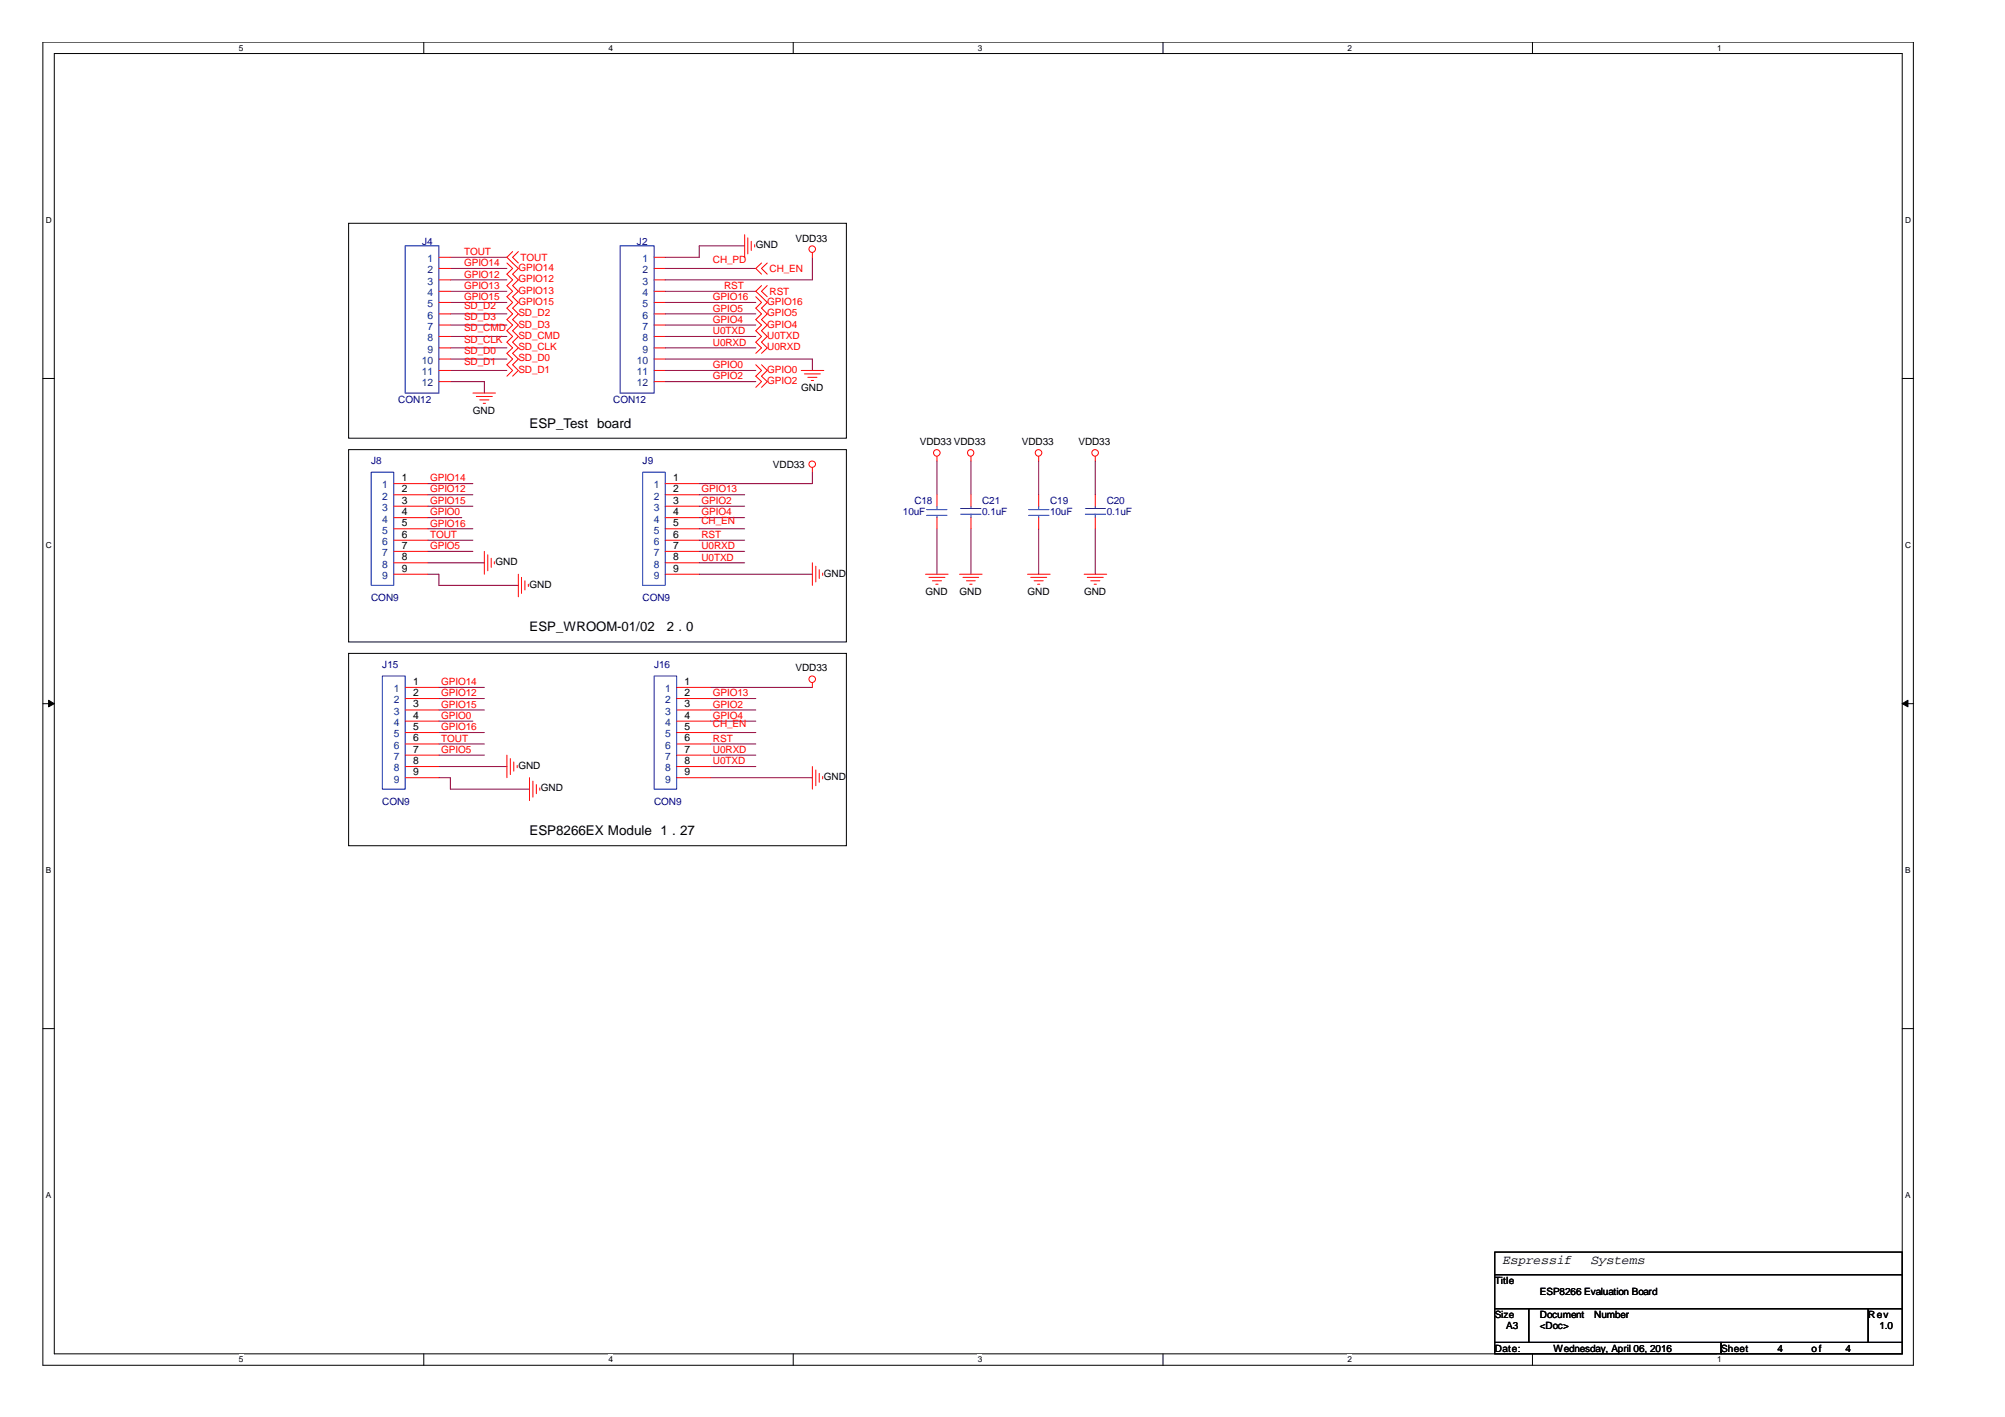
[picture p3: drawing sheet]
<svg xmlns="http://www.w3.org/2000/svg" width="297mm" height="210mm" viewBox="0 0 297 210" stroke-linecap="round" stroke-linejoin="round" font-family="sans-serif">
<path d="M6.3 6.2h277.2v196h-277.2zM8 7.9h273.8v192.6h-273.8z" fill="none" stroke="#000" stroke-width=".15"/>
<g fill="#fff">
<path d="M35.4 6.4h.6v1.4h-.6z"/>
<path d="M35.4 200.7h.6v1.4h-.6z"/>
</g>
<path d="M62.8 6.2v1.7M62.8 200.5v1.7" fill="none" stroke="#000" stroke-width=".15"/>
<g fill="#fff">
<path d="M90.1 6.4h.7v1.4h-.7z"/>
<path d="M90.1 200.7h.7v1.4h-.7z"/>
</g>
<path d="M117.5 6.2v1.7M117.5 200.5v1.7" fill="none" stroke="#000" stroke-width=".15"/>
<g fill="#fff">
<path d="M144.9 6.4h.6v1.4h-.6z"/>
<path d="M144.9 200.7h.6v1.4h-.6z"/>
</g>
<path d="M172.3 6.2v1.7M172.3 200.5v1.7" fill="none" stroke="#000" stroke-width=".15"/>
<g fill="#fff">
<path d="M199.6 6.4h.7v1.4h-.7z"/>
<path d="M199.6 200.7h.7v1.4h-.7z"/>
</g>
<path d="M227 6.2v1.7M227 200.5v1.7" fill="none" stroke="#000" stroke-width=".15"/>
<g fill="#fff">
<path d="M254.4 6.4h.6v1.4h-.6z"/>
<path d="M254.4 200.7h.6v1.4h-.6z"/>
<path d="M6.8 31.9h.8v1.4h-.8z"/>
<path d="M282.2 31.9h.9v1.4h-.9z"/>
<path d="M6.8 80.1h.8v1.4h-.8z"/>
<path d="M282.2 80.1h.9v1.4h-.9z"/>
</g>
<path d="M6.3 56.1h1.7M281.8 56.1h1.7" fill="none" stroke="#000" stroke-width=".15"/>
<g fill="#fff">
<path d="M6.8 128.2h.7v1.4h-.7z"/>
<path d="M282.2 128.2h.8v1.4h-.8z"/>
</g>
<path d="M6.3 104.2h1.7M281.8 104.2h1.7" fill="none" stroke="#000" stroke-width=".15"/>
<g fill="#000" stroke="#000" stroke-width=".15">
<path d="M7.2 103.7l.8 .5-.8 .5z" fill-rule="evenodd"/>
<path d="M281.8 104.2l.9-.5v1z" fill-rule="evenodd"/>
</g>
<g fill="#fff">
<path d="M6.8 176.4h.7v1.4h-.7z"/>
<path d="M282.2 176.4h.8v1.4h-.8z"/>
</g>
<path d="M51.6 33.1h73.8v31.8h-73.8zM51.6 66.6h73.8v28.5h-73.8zM51.6 96.8h73.8v28.5h-73.8zM6.3 152.4h1.7M281.8 152.4h1.7M221.4 185.5h60.4v3.3h-60.4zM221.4 188.8h60.4v5.1h-60.4zM221.4 193.9h5.1v5h-5.1zM221.4 198.9h33.6v1.6h-33.6zM226.5 193.9h50.3v5h-50.3zM255 198.9h26.8v1.6h-26.8zM276.8 193.9h5v5h-5z" fill="none" stroke="#000" stroke-width=".15"/>
<g fill="none" stroke="#800040" stroke-width=".15">
<path d="M66.7 38.1h8.4M66.7 39.8h8.4M98.6 39.8h13.4M110.3 36.4h-6.7v1.7h-5M120.4 38.1v3.4h-21.8M66.7 41.5h8.4M66.7 43.2h8.4M66.7 44.8h8.4M66.7 56.5h5.1v1.7M66.7 54.9h8.4M66.7 53.2h8.4M66.7 48.1h8.4"/>
<path d="M66.7 46.5h8.4M66.7 49.8h8.4M66.7 51.5h8.4M98.6 53.2h21.8v1.7M98.6 43.2h13.4M98.6 44.8h13.4M98.6 56.5h13.4M98.6 54.9h13.4M98.6 48.1h13.4M98.6 46.5h13.4M98.6 49.8h13.4M98.6 51.5h13.4"/>
<path d="M63.4 71.6h6.7M63.4 73.3h6.7M63.4 75h6.7M63.4 76.7h5M63.4 78.3h6.7M103.6 73.3h6.7M103.6 75h6.7M103.6 76.7h6.7M103.6 78.3h6.7M120.4 69.9v1.7h-16.8M138.8 68.3v5M138.8 78.3v6.8"/>
<path d="M143.8 68.3v5M143.8 78.3v6.8M153.9 68.3v5M153.9 78.3v6.8M162.3 68.3v5M162.3 78.3v6.8M63.4 80h6.7M63.4 81.7h6.7M63.4 83.4h8.4M63.4 85.1h1.6v1.6h11.8M103.6 80h6.7M103.6 81.7h6.7"/>
<path d="M103.6 83.4h6.7M103.6 85.1h16.8M65 110.2h6.8M65 111.9h6.8M65 113.6h10.1M65 115.2h1.7v1.7h11.7M65 101.8h6.8M65 103.5h6.8M65 105.2h6.8M65 106.8h5.1M65 108.5h6.8M105.3 110.2h6.7"/>
<path d="M105.3 111.9h6.7M105.3 113.6h6.7M105.3 115.2h15.1M105.3 101.8h15.1M105.3 103.5h6.7M105.3 105.2h6.7M105.3 106.8h6.7M105.3 108.5h6.7"/>
</g>
<g fill="none" stroke="#f00" stroke-width=".15">
<path d="M65 38.1h1.7M65 39.8h1.7M75.1 39l.8 .8-.8 .8 .8 .9-.8 .8 .8 .9-.8 .8 .8 .8-.8 .8 .8 .9-.8 .8 .8 .8-.8 .9 .8 .8-.8 .9 .8 .8-.8 .8 .8 .9-.8 .8 .8 .9-.8 .8M75.9 37.3l-.8 .8 1.7 1.7-.9 .8 .9 .9-.9 .8 .9 .9-.9 .8 .9 .8-.9 .8 .9 .9-.9 .8 .9 .8-.9 .9 .9 .8-.9 .9 .9 .8-.9 .8 .9 .9-.9 .8 .9 .9-.9 .8M76.8 37.3l-.9 .8 .9 .9M96.9 38.1h1.7M96.9 39.8h1.7M110.3 34.8v3.3M110.8 35.2v2.4M111.3 35.7v1.4M111.8 36.3v.3M112.8 39l-.8 .8 .8 .8"/>
<path d="M113.7 39l-.9 .8 .9 .8M120.4 37.4v.7M65 54.9h1.7M65 41.5h1.7M65 43.2h1.7M65 44.8h1.7M65 46.5h1.7M65 48.1h1.7M65 49.8h1.7M65 51.5h1.7M65 53.2h1.7M65 56.5h1.7"/>
<path d="M70.1 58.2h3.3M70.6 58.7h2.3M71.1 59.2h1.3M71.6 59.7h.3M96.9 54.9h1.7M96.9 41.5h1.7M96.9 43.2h1.7M96.9 44.8h1.7M96.9 46.5h1.7M96.9 48.1h1.7M96.9 49.8h1.7M96.9 51.5h1.7"/>
<path d="M96.9 53.2h1.7M96.9 56.5h1.7M112 54l.8 .9-.8 .8 .8 .8-.8 .9M112 44l.8 .8-.8 .8 .8 .9-.8 .8 .8 .8-.8 .9 .8 .8-.8 .9 .8 .8-.8 .8M112.8 54l.9 .9-.9 .8 .9 .8-.9 .9M112.8 42.3l-.8 .9 1.7 1.6-.9 .8 .9 .9-.9 .8 .9 .8-.9 .9 .9 .8-.9 .9 .9 .8-.9 .8M113.7 42.3l-.9 .9 .9 .8M118.7 54.9h3.3M119.2 55.4h2.3M119.7 55.9h1.3M120.2 56.4h.3M58.3 71.6h5.1"/>
<path d="M58.3 73.3h5.1M58.3 75h5.1M58.3 76.7h5.1M58.3 78.3h5.1M98.6 71.6h5M98.6 73.3h5M98.6 75h5M98.6 76.7h5M98.6 78.3h5M120.4 69.3v.6M138.8 67.6v.7M138.8 73.3v1.7"/>
<path d="M138.8 76.7v1.6M143.8 67.6v.7M143.8 73.3v1.7M143.8 76.7v1.6M153.9 67.6v.7M153.9 73.3v1.7M153.9 76.7v1.6M162.3 67.6v.7M162.3 73.3v1.7M162.3 76.7v1.6M58.3 85.1h5.1M58.3 80h5.1"/>
<path d="M58.3 81.7h5.1M58.3 83.4h5.1M71.8 81.7v3.4M72.3 82.2v2.4M72.8 82.7v1.3M73.2 83.2v.3M76.8 85.1v3.3M77.3 85.5v2.4M77.8 86v1.4M78.3 86.5v.4M98.6 85.1h5M98.6 80h5"/>
<path d="M98.6 81.7h5M98.6 83.4h5M120.4 83.4v3.3M120.9 83.9v2.3M121.4 84.4v1.3M121.9 84.9v.3M137.1 85.1h3.4M137.6 85.5h2.4M138.1 86h1.4M138.6 86.5h.4M142.2 85.1h3.3M142.7 85.5h2.3"/>
<path d="M143.2 86h1.3M143.7 86.5h.3M152.2 85.1h3.4M152.7 85.5h2.4M153.2 86h1.4M153.7 86.5h.4M160.6 85.1h3.4M161.1 85.5h2.3M161.6 86h1.3M162.1 86.5h.3M60 101.8h5M60 103.5h5"/>
<path d="M60 105.2h5M60 106.8h5M60 108.5h5M60 110.2h5M60 111.9h5M60 113.6h5M60 115.2h5M75.1 111.9v3.3M75.6 112.4v2.3M76.1 112.9v1.3M76.6 113.4v.3M78.4 115.2v3.4"/>
<path d="M79 115.7v2.4M79.5 116.2v1.4M80 116.7v.4M100.2 101.8h5.1M100.2 103.5h5.1M100.2 105.2h5.1M100.2 106.8h5.1M100.2 108.5h5.1M100.2 110.2h5.1M100.2 111.9h5.1M100.2 113.6h5.1M100.2 115.2h5.1"/>
<path d="M120.4 101.1v.7M120.4 113.6v3.3M120.9 114.1v2.3M121.4 114.6v1.3M121.9 115v.4"/>
<circle cx="120.3" cy="36.9" r=".49"/>
<circle cx="120.3" cy="68.8" r=".48"/>
<circle cx="138.8" cy="67.1" r=".49"/>
<circle cx="143.8" cy="67.1" r=".48"/>
<circle cx="153.9" cy="67.1" r=".49"/>
<circle cx="162.2" cy="67.1" r=".49"/>
<circle cx="120.3" cy="100.6" r=".49"/>
</g>
<g fill="none" stroke="#00f" stroke-width=".15">
<path d="M60 36.4h5v21.8h-5zM91.9 36.4h5v21.8h-5zM55 69.9h3.3v16.8h-3.3zM95.2 69.9h3.4v16.8h-3.4zM137.3 75.5h3M137.3 76.3h3M138.8 75v.5M138.8 76.3v.4M142.3 76.2h3M142.3 75.3h3M143.8 75v.3M143.8 76.2v.5"/>
<path d="M152.4 75.5h3M152.4 76.3h3M153.9 75v.5M153.9 76.3v.4M160.8 76.2h3M160.8 75.3h3M162.3 75v.3M162.3 76.2v.5M56.6 100.1h3.4v16.8h-3.4zM96.9 100.1h3.3v16.8h-3.3z"/>
</g>
<g font-size="2">
<text x="78.4" y="63.4">ESP_Test board</text>
<text x="78.4" y="123.8">ESP8266EX Module 1 . 27</text>
</g>
<g font-size="1.9">
<text x="78.4" y="93.5">ESP_WROOM-01/02</text>
<text x="98.8" y="93.5">2 . 0</text>
<text x="222.6" y="187.3">Espressif</text>
<text x="235.7" y="187.3">Systems</text>
</g>
<g font-size="1.5">
<text x="117.9" y="35.8">VDD33</text>
<text x="112" y="36.8">GND</text>
<text x="118.7" y="57.9">GND</text>
<text x="70.1" y="61.3">GND</text>
<text x="136.3" y="65.9">VDD33 VDD33</text>
<text x="151.4" y="65.9">VDD33</text>
<text x="159.8" y="65.9">VDD33</text>
<text x="59.5" y="71.3">1</text>
<text x="99.7" y="71.3">1</text>
<text x="114.5" y="69.3">VDD33</text>
<text x="59.5" y="72.9">2</text>
<text x="59.5" y="74.6">3</text>
<text x="59.5" y="76.3">4</text>
<text x="59.5" y="77.9">5</text>
<text x="99.7" y="72.9">2</text>
<text x="99.7" y="74.6">3</text>
<text x="99.7" y="76.3">4</text>
<text x="99.7" y="77.9">5</text>
<text x="59.5" y="79.6">6</text>
<text x="59.5" y="81.3">7</text>
<text x="59.5" y="83">8</text>
<text x="73.4" y="83.7">GND</text>
<text x="99.7" y="79.6">6</text>
<text x="99.7" y="81.3">7</text>
<text x="99.7" y="83">8</text>
<text x="59.5" y="84.7">9</text>
<text x="78.4" y="87.1">GND</text>
<text x="99.7" y="84.7">9</text>
<text x="122" y="85.4">GND</text>
<text x="137.1" y="88.1">GND</text>
<text x="142.2" y="88.1">GND</text>
<text x="152.2" y="88.1">GND</text>
<text x="160.6" y="88.1">GND</text>
<text x="61.2" y="101.4">1</text>
<text x="101.4" y="101.4">1</text>
<text x="117.9" y="99.5">VDD33</text>
<text x="61.2" y="103.1">2</text>
<text x="61.2" y="104.8">3</text>
<text x="61.2" y="106.4">4</text>
<text x="101.4" y="103.1">2</text>
<text x="101.4" y="104.8">3</text>
<text x="101.4" y="106.4">4</text>
<text x="61.2" y="108.1">5</text>
<text x="61.2" y="109.8">6</text>
<text x="61.2" y="111.5">7</text>
<text x="61.2" y="113.2">8</text>
<text x="76.8" y="113.9">GND</text>
<text x="101.4" y="108.1">5</text>
<text x="101.4" y="109.8">6</text>
<text x="101.4" y="111.5">7</text>
<text x="101.4" y="113.2">8</text>
<text x="61.2" y="114.8">9</text>
<text x="80.1" y="117.2">GND</text>
<text x="101.4" y="114.8">9</text>
<text x="122" y="115.6">GND</text>
<text x="221.4" y="190.2">Title</text>
<text x="228.1" y="191.8">ESP8266 Evaluation Board</text>
<text x="221.4" y="195.2">Size</text>
<text x="223.1" y="196.9">A3</text>
<text x="228.1" y="195.2">Document</text>
<text x="228.1" y="196.9">&lt;Doc&gt;</text>
<text x="236.2" y="195.2">Number</text>
<text x="276.8" y="195.2">Rev</text>
<text x="278.4" y="196.9">1.0</text>
<text x="221.4" y="200.2">Date:</text>
<text x="230.2" y="200.2">Wednesday, April 06, 2016</text>
<text x="255" y="200.2">Sheet</text>
<text x="263.4" y="200.2">4</text>
<text x="268.4" y="200.2">of</text>
<text x="273.4" y="200.2">4</text>
</g>
<g font-size="1.5" fill="#000080">
<text x="62.5" y="36.3">J4</text>
<text x="94.4" y="36.3">J2</text>
<text x="59" y="59.7">CON12</text>
<text x="90.8" y="59.7">CON12</text>
<text x="55" y="68.8">J8</text>
<text x="95.2" y="68.8">J9</text>
<text x="133.8" y="76.3">10uF</text>
<text x="135.5" y="74.6">C18</text>
<text x="145.5" y="74.6">C21</text>
<text x="145.5" y="76.3">0.1uF</text>
<text x="155.6" y="74.6">C19</text>
<text x="155.6" y="76.3">10uF</text>
<text x="164" y="74.6">C20</text>
<text x="164" y="76.3">0.1uF</text>
<text x="55" y="89.1">CON9</text>
<text x="95.2" y="89.1">CON9</text>
<text x="56.6" y="99">J15</text>
<text x="96.9" y="99">J16</text>
<text x="56.6" y="119.3">CON9</text>
<text x="96.9" y="119.3">CON9</text>
</g>
<g font-size="1.5" fill="#004080">
<text x="63.3" y="38.8">1</text>
<text x="63.3" y="40.5">2</text>
<text x="95.2" y="38.8">1</text>
<text x="95.2" y="40.5">2</text>
<text x="63.3" y="42.2">3</text>
<text x="63.3" y="43.9">4</text>
<text x="63.3" y="45.5">5</text>
<text x="63.3" y="47.2">6</text>
<text x="95.2" y="42.2">3</text>
<text x="95.2" y="43.9">4</text>
<text x="95.2" y="45.5">5</text>
<text x="95.2" y="47.2">6</text>
<text x="62.5" y="53.9">10</text>
<text x="63.3" y="48.9">7</text>
<text x="63.3" y="50.6">8</text>
<text x="63.3" y="52.3">9</text>
<text x="94.4" y="53.9">10</text>
<text x="95.2" y="48.9">7</text>
<text x="95.2" y="50.6">8</text>
<text x="95.2" y="52.3">9</text>
<text x="62.5" y="55.6">11</text>
<text x="62.5" y="57.2">12</text>
<text x="94.4" y="55.6">11</text>
<text x="94.4" y="57.2">12</text>
<text x="56.6" y="72.4">1</text>
<text x="56.6" y="74">2</text>
<text x="56.6" y="75.7">3</text>
<text x="56.6" y="77.4">4</text>
<text x="96.9" y="72.4">1</text>
<text x="96.9" y="74">2</text>
<text x="96.9" y="75.7">3</text>
<text x="96.9" y="77.4">4</text>
<text x="56.6" y="79.1">5</text>
<text x="56.6" y="80.7">6</text>
<text x="56.6" y="82.4">7</text>
<text x="96.9" y="79.1">5</text>
<text x="96.9" y="80.7">6</text>
<text x="96.9" y="82.4">7</text>
<text x="56.6" y="84.1">8</text>
<text x="56.6" y="85.8">9</text>
<text x="96.9" y="84.1">8</text>
<text x="96.9" y="85.8">9</text>
<text x="58.3" y="102.5">1</text>
<text x="58.3" y="104.2">2</text>
<text x="58.3" y="105.9">3</text>
<text x="58.3" y="107.5">4</text>
<text x="98.6" y="102.5">1</text>
<text x="98.6" y="104.2">2</text>
<text x="98.6" y="105.9">3</text>
<text x="98.6" y="107.5">4</text>
<text x="58.3" y="109.2">5</text>
<text x="58.3" y="110.9">6</text>
<text x="58.3" y="112.6">7</text>
<text x="98.6" y="109.2">5</text>
<text x="98.6" y="110.9">6</text>
<text x="98.6" y="112.6">7</text>
<text x="58.3" y="114.3">8</text>
<text x="58.3" y="115.9">9</text>
<text x="98.6" y="114.3">8</text>
<text x="98.6" y="115.9">9</text>
</g>
<g font-size="1.5" fill="#f00">
<text x="68.7" y="37.8">TOUT</text>
<text x="68.7" y="39.4">GPIO14</text>
<text x="68.7" y="41.1">GPIO12</text>
<text x="76.8" y="40.1">GPIO14</text>
<text x="76.8" y="41.8">GPIO12</text>
<text x="77.1" y="38.6">TOUT</text>
<text x="105.6" y="39">CH_PD</text>
<text x="114" y="40.3">CH_EN</text>
<text x="68.7" y="42.8">GPIO13</text>
<text x="68.7" y="44.5">GPIO15</text>
<text x="68.7" y="45.7">SD_D2</text>
<text x="68.7" y="47.4">SD_D3</text>
<text x="76.8" y="43.5">GPIO13</text>
<text x="76.8" y="45.1">GPIO15</text>
<text x="76.8" y="46.8">SD_D2</text>
<text x="105.6" y="47.8">GPIO4</text>
<text x="105.6" y="46.2">GPIO5</text>
<text x="105.6" y="44.5">GPIO16</text>
<text x="107.3" y="42.8">RST</text>
<text x="113.7" y="46.8">GPIO5</text>
<text x="113.7" y="45.1">GPIO16</text>
<text x="114" y="43.7">RST</text>
<text x="68.7" y="49.1">SD_CMD</text>
<text x="68.7" y="50.8">SD_CLK</text>
<text x="68.7" y="52.4">SD_D0</text>
<text x="76.8" y="48.5">SD_D3</text>
<text x="76.8" y="50.2">SD_CMD</text>
<text x="76.8" y="51.9">SD_CLK</text>
<text x="76.8" y="53.5">SD_D0</text>
<text x="105.6" y="51.2">U0RXD</text>
<text x="105.6" y="49.5">U0TXD</text>
<text x="113.7" y="48.5">GPIO4</text>
<text x="113.7" y="51.9">U0RXD</text>
<text x="113.7" y="50.2">U0TXD</text>
<text x="68.7" y="54.1">SD_D1</text>
<text x="76.8" y="55.2">SD_D1</text>
<text x="105.6" y="56.2">GPIO2</text>
<text x="105.6" y="54.5">GPIO0</text>
<text x="113.7" y="56.9">GPIO2</text>
<text x="113.7" y="55.2">GPIO0</text>
<text x="63.7" y="71.3">GPIO14</text>
<text x="63.7" y="73">GPIO12</text>
<text x="63.7" y="74.6">GPIO15</text>
<text x="63.7" y="76.3">GPIO0</text>
<text x="63.7" y="78">GPIO16</text>
<text x="103.9" y="73">GPIO13</text>
<text x="103.9" y="74.6">GPIO2</text>
<text x="103.9" y="76.3">GPIO4</text>
<text x="103.9" y="77.6">CH_EN</text>
<text x="63.7" y="81.3">GPIO5</text>
<text x="63.7" y="79.7">TOUT</text>
<text x="103.9" y="79.7">RST</text>
<text x="103.9" y="81.3">U0RXD</text>
<text x="103.9" y="83">U0TXD</text>
<text x="65.4" y="101.5">GPIO14</text>
<text x="65.4" y="103.1">GPIO12</text>
<text x="65.4" y="104.8">GPIO15</text>
<text x="65.4" y="106.5">GPIO0</text>
<text x="105.6" y="103.1">GPIO13</text>
<text x="105.6" y="104.8">GPIO2</text>
<text x="105.6" y="106.5">GPIO4</text>
<text x="105.6" y="107.8">CH_EN</text>
<text x="65.4" y="111.5">GPIO5</text>
<text x="65.4" y="108.2">GPIO16</text>
<text x="65.4" y="109.9">TOUT</text>
<text x="105.6" y="109.9">RST</text>
<text x="105.6" y="111.5">U0RXD</text>
<text x="105.6" y="113.2">U0TXD</text>
</g>
<g font-size="1.2">
<text x="35.4" y="7.5">5</text>
<text x="90.1" y="7.5">4</text>
<text x="144.9" y="7.5">3</text>
<text x="199.6" y="7.5">2</text>
<text x="254.4" y="7.5">1</text>
<text x="6.8" y="33.1">D</text>
<text x="282.2" y="33.1">D</text>
<text x="6.8" y="81.2">C</text>
<text x="282.2" y="81.2">C</text>
<text x="6.8" y="129.4">B</text>
<text x="282.2" y="129.4">B</text>
<text x="6.8" y="177.5">A</text>
<text x="282.2" y="177.5">A</text>
<text x="35.4" y="201.8">5</text>
<text x="90.1" y="201.8">4</text>
<text x="144.9" y="201.8">3</text>
<text x="199.6" y="201.8">2</text>
<text x="254.4" y="201.8">1</text>
</g>
</svg>
